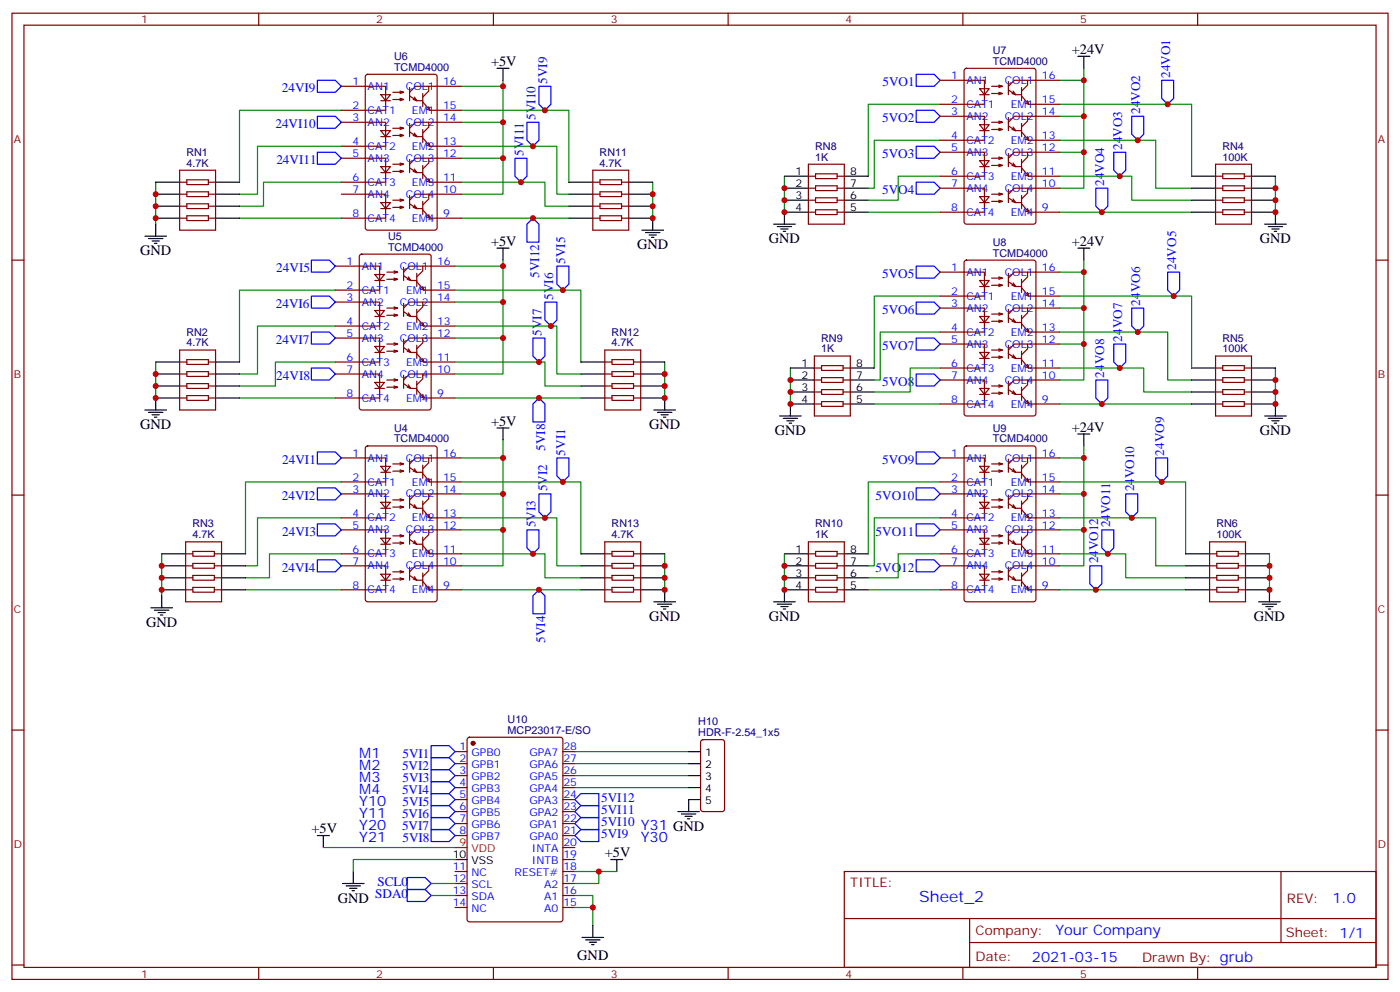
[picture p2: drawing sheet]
<svg xmlns="http://www.w3.org/2000/svg" width="412mm" height="292mm" viewBox="0 0 412 292" stroke-linecap="round" stroke-linejoin="round" font-family="sans-serif">
<g fill="none" stroke="#870000" stroke-width=".35">
<path d="M3.5 3.9h405.4v284.3h-405.4zM7.1 7.4h398.2v277.3h-398.2zM76.2 3.9v3.5M145.3 3.9v3.5M214.5 3.9v3.5M283.6 3.9v3.5M352.8 3.9v3.5M100.5 25.4h13.1v7.1h-13.1M100.5 36h13.1v7h-13.1M107.8 22.1l.5-.2h19.8l.6 .4 .1 44.7-.5 .7h-20l-.6-.4-.1-44.7zM112.2 27.9h2.8l-1.4 1.7zM112.2 38.5h2.8l-1.4 1.7z"/>
<path d="M112.2 29.6h2.8M117.8 26.8l1.1 .4h-3.2M117.8 28.9l1.1 .4h-3.2M117.8 37.4l1.1 .3h-3.2M117.8 39.5l1.1 .4h-3.2M118.9 27.2l-1.1 .3M118.9 29.3l-1.1 .3M118.9 37.7l-1.1 .4M118.9 39.9l-1.1 .3M120.6 28.2l2.2 1.4-.7-1M120.6 38.8l2.2 1.4-.7-1M120.6 25.8v3.8"/>
<path d="M120.6 36.3v3.9M121.7 29.3l1.1 .3h1.7M121.7 39.9l1.1 .3h1.7M124.5 30l2.1 2.5-.3-1.1M124.5 27.5v3.9M124.5 38.1v3.9M125.6 32.1l1 .4h9.2M126.3 25.4v1.4l-1.8 1.8M126.3 36v1.4l-1.8 1.8M135.8 25.4h-13.4l-1.8 1.8M135.8 36h-13.4l-1.8 1.7M276.9 23.6h13.1v7.1h-13.1"/>
<path d="M276.9 34.2h13.1v7.1h-13.1M284.2 20.3l.5-.2h19.7l.7 .4 .1 44.8-.5 .6-20 .1-.7-.5v-44.7zM288.6 26.1h2.8l-1.4 1.8zM288.6 36.7h2.8l-1.4 1.8zM288.6 27.9h2.8M288.6 38.5h2.8M294.2 25l1.1 .4h-3.2M294.2 27.2l1.1 .3h-3.2M294.2 35.6l1.1 .4h-3.2M294.2 37.7l1.1 .4h-3.2M295.3 25.4l-1.1 .4M295.3 27.5l-1.1 .4"/>
<path d="M295.3 36l-1.1 .3M295.3 38.1l-1.1 .4M297 26.5l2.2 1.4-.8-1.1M297 37l2.2 1.5-.8-1.1M297 24v3.9M297 34.6v3.9M298.1 27.5l1.1 .4h1.7M298.1 38.1l1.1 .4h1.7M300.9 28.2l2.1 2.5-.3-1.1M300.9 38.8l2.1 2.5-.3-1.1M300.9 25.8v3.8M300.9 36.3v3.9"/>
<path d="M302 30.3l1 .4h9.2M302.7 23.6v1.4l-1.8 1.8M302.7 34.2v1.4l-1.8 1.8M312.2 23.6h-13.4l-1.8 1.8M312.2 34.2h-13.4l-1.8 1.8M52.9 53.6h2.1M52.9 50.1h10.6v17.6h-10.6zM52.9 57.2h2.1M55 52.9h6.4v1.4h-6.4zM55 56.4h6.4v1.5h-6.4zM55 60h6.4v1.4h-6.4zM61.4 53.6h2.1"/>
<path d="M61.4 57.2h2.1M100.5 46.6h13.1v7h-13.1M100.5 57.2h13.1v7h-13.1M112.2 49h2.8l-1.4 1.8zM112.2 59.6h2.8l-1.4 1.8zM112.2 40.2h2.8M112.2 50.8h2.8M117.8 48l1.1 .3h-3.2M117.8 50.1l1.1 .3h-3.2M117.8 58.6l1.1 .3h-3.2M118.9 48.3l-1.1 .4M118.9 50.4l-1.1 .4"/>
<path d="M118.9 58.9l-1.1 .4M120.6 49.4l2.2 1.4-.7-1.1M120.6 60l2.2 1.4-.7-1.1M120.6 46.9v3.9M120.6 57.5v3.9M121.7 50.4l1.1 .4h1.7M124.5 40.6l2.1 2.4-.3-1M124.5 51.2l2.1 2.4-.3-1M124.5 48.7v3.9M124.5 59.3v3.8M125.6 53.3l1 .3h9.2M125.6 42.7l1 .3h9.2"/>
<path d="M126.3 46.6v1.4l-1.8 1.7M126.3 57.2v1.4l-1.8 1.7M135.8 46.6h-13.4l-1.8 1.7M135.8 57.2h-13.4l-1.8 1.7M174.6 50.1h10.6v17.6h-10.6zM174.6 53.6h2.1M174.6 57.2h2.1M176.7 52.9h6.4v1.4h-6.4zM176.7 56.4h6.4v1.5h-6.4zM176.7 60h6.4v1.4h-6.4zM183.1 53.6h2.1M183.1 57.2h2.1"/>
<path d="M238.1 48.3h10.6v17.7h-10.6zM238.1 51.9h2.1M238.1 58.9h2.1M238.1 55.4h2.1M240.2 51.2h6.4v1.4h-6.4zM240.2 54.7h6.4v1.4h-6.4zM240.2 58.2h6.4v1.4h-6.4zM246.6 51.9h2.1M246.6 58.9h2.1M246.6 55.4h2.1M276.9 44.8h13.1v7.1h-13.1M276.9 55.4h13.1v7h-13.1"/>
<path d="M288.6 47.3h2.8l-1.4 1.7zM288.6 57.9h2.8l-1.4 1.7zM288.6 49h2.8M288.6 59.6h2.8M294.2 46.2l1.1 .4h-3.2M294.2 48.3l1.1 .4h-3.2M294.2 56.8l1.1 .4h-3.2M294.2 58.9l1.1 .4h-3.2M295.3 46.6l-1.1 .3M295.3 48.7l-1.1 .3M295.3 57.2l-1.1 .3M295.3 59.3l-1.1 .3"/>
<path d="M297 47.6l2.2 1.4-.8-1M297 58.2l2.2 1.4-.8-1M297 45.2v3.8M297 55.7v3.9M298.1 48.7l1.1 .3h1.7M298.1 59.3l1.1 .3h1.7M300.9 49.4l2.1 2.5-.3-1.1M300.9 60l2.1 2.4-.3-1M300.9 46.9v3.9M300.9 57.5v3.9M302 51.5l1 .4h9.2M302 40.9l1 .4h9.2"/>
<path d="M302.7 44.8v1.4l-1.8 1.8M302.7 55.4v1.4l-1.8 1.8M312.2 44.8h-13.4l-1.8 1.8M312.2 55.4h-13.4l-1.8 1.8M358.1 51.9h2.1M358.1 58.9h2.1M358.1 48.3h10.6v17.7h-10.6zM358.1 55.4h2.1M360.2 51.2h6.3v1.4h-6.3zM360.2 54.7h6.3v1.4h-6.3zM360.2 58.2h6.3v1.4h-6.3zM366.5 51.9h2.2"/>
<path d="M366.5 58.9h2.2M366.5 55.4h2.2M3.5 76.6h3.6M52.9 64.2h2.1M52.9 60.7h2.1M55 63.5h6.4v1.4h-6.4zM61.4 64.2h2.1M61.4 60.7h2.1M98.8 78.3h13v7.1h-13M106.1 75l.4-.2h19.8l.6 .4 .1 44.7-.5 .7h-20l-.6-.4-.1-44.7zM112.2 61.4h2.8M116.1 79.7l1 .4h-3.2"/>
<path d="M117.8 60.7l1.1 .3h-3.2M118.9 61l-1.1 .4M118.9 78.7v3.8M121.7 61l1.1 .4h1.7M124.5 61.7l2.1 2.5-.3-1.1M124.5 78.3v1.4l-1.7 1.8M125.6 63.9l1 .3h9.2M134.1 78.3h-13.5l-1.7 1.8M174.6 64.2h2.1M174.6 60.7h2.1M176.7 63.5h6.4v1.4h-6.4zM183.1 64.2h2.1"/>
<path d="M183.1 60.7h2.1M238.1 62.4h2.1M240.2 61.7h6.4v1.4h-6.4zM246.6 62.4h2.1M284.2 76.8l.5-.2h19.7l.7 .4 .1 44.7-.5 .7h-20l-.7-.4v-44.7zM302 62.1l1 .3h9.2M358.1 62.4h2.1M360.2 61.7h6.3v1.4h-6.3zM366.5 62.4h2.2M405.3 76.6h3.6M98.8 88.9h13v7.1h-13M98.8 99.5h13v7h-13"/>
<path d="M110.4 80.8h2.8l-1.4 1.7zM110.4 91.4h2.8l-1.4 1.7zM110.4 82.5h2.8M110.4 93.1h2.8M116.1 81.8l1 .4h-3.2M116.1 90.3l1 .4h-3.2M116.1 92.4l1 .4h-3.2M117.1 80.1l-1 .3M117.1 82.2l-1 .3M117.1 90.7l-1 .3M117.1 92.8l-1 .3M118.9 81.1l2.1 1.4-.7-1"/>
<path d="M118.9 91.7l2.1 1.4-.7-1M118.9 89.3v3.8M118.9 99.8v3.9M119.9 82.2l1.1 .3h1.8M119.9 92.8l1.1 .3h1.8M122.8 82.9l2.1 2.5-.4-1.1M122.8 93.5l2.1 2.5-.4-1.1M122.8 80.4v3.9M122.8 91v3.9M123.8 85l1.1 .4h9.2M123.8 95.6l1.1 .4h9.2M124.5 88.9v1.4l-1.7 1.8"/>
<path d="M124.5 99.5v1.4l-1.7 1.8M134.1 88.9h-13.5l-1.7 1.8M134.1 99.5h-13.5l-1.7 1.7M276.9 80.1h13.1v7h-13.1M276.9 90.7h13.1v7h-13.1M288.6 82.5h2.8l-1.4 1.8zM288.6 93.1h2.8l-1.4 1.8zM288.6 84.3h2.8M288.6 94.9h2.8M294.2 81.5l1.1 .3h-3.2M294.2 83.6l1.1 .4h-3.2M294.2 92.1l1.1 .3h-3.2"/>
<path d="M294.2 94.2l1.1 .3h-3.2M295.3 81.8l-1.1 .4M295.3 84l-1.1 .3M295.3 92.4l-1.1 .4M295.3 94.5l-1.1 .4M297 82.9l2.2 1.4-.8-1M297 93.5l2.2 1.4-.8-1.1M297 80.4v3.9M297 91v3.9M298.1 84l1.1 .3h1.7M298.1 94.5l1.1 .4h1.7M300.9 84.7l2.1 2.4-.3-1"/>
<path d="M300.9 95.2l2.1 2.5-.3-1M300.9 82.2v3.9M300.9 92.8v3.9M302 86.8l1 .3h9.2M302 97.4l1 .3h9.2M302.7 80.1v1.4l-1.8 1.8M302.7 90.7v1.4l-1.8 1.7M312.2 80.1h-13.4l-1.8 1.7M312.2 90.7h-13.4l-1.8 1.7M52.9 117.1h2.1M52.9 106.5h2.1M52.9 113.6h2.1"/>
<path d="M52.9 103h10.6v17.6h-10.6zM52.9 110.1h2.1M55 105.8h6.4v1.4h-6.4zM55 109.4h6.4v1.4h-6.4zM55 112.9h6.4v1.4h-6.4zM55 116.4h6.4v1.4h-6.4zM61.4 117.1h2.1M61.4 106.5h2.1M61.4 113.6h2.1M61.4 110.1h2.1M98.8 110.1h13v7h-13M110.4 102h2.8l-1.4 1.7z"/>
<path d="M110.4 112.5h2.8l-1.4 1.8zM110.4 103.7h2.8M110.4 114.3h2.8M116.1 100.9l1 .3h-3.2M116.1 103l1 .4h-3.2M116.1 111.5l1 .3h-3.2M116.1 113.6l1 .3h-3.2M117.1 101.2l-1 .4M117.1 103.4l-1 .3M117.1 111.8l-1 .4M117.1 113.9l-1 .4M118.9 102.3l2.1 1.4-.7-1"/>
<path d="M118.9 112.9l2.1 1.4-.7-1.1M118.9 110.4v3.9M119.9 103.4l1.1 .3h1.8M119.9 113.9l1.1 .4h1.8M122.8 104.1l2.1 2.4-.4-1M122.8 114.7l2.1 2.4-.4-1M122.8 101.6v3.9M122.8 112.2v3.9M123.8 116.8l1.1 .3h9.2M123.8 106.2l1.1 .3h9.2M124.5 110.1v1.4l-1.7 1.7M134.1 110.1h-13.5l-1.7 1.7"/>
<path d="M178.2 103h10.5v17.6h-10.5zM178.2 117.1h2.1M178.2 106.5h2.1M178.2 113.6h2.1M178.2 110.1h2.1M180.3 105.8h6.3v1.4h-6.3zM180.3 109.4h6.3v1.4h-6.3zM180.3 112.9h6.3v1.4h-6.3zM180.3 116.4h6.3v1.4h-6.3zM186.6 117.1h2.1M186.6 106.5h2.1M186.6 113.6h2.1"/>
<path d="M186.6 110.1h2.1M239.9 118.9h2.1M239.9 104.8h10.6v17.6h-10.6zM239.9 108.3h2.1M239.9 115.4h2.1M239.9 111.8h2.1M242 107.6h6.4v1.4h-6.4zM242 111.1h6.4v1.4h-6.4zM242 114.7h6.4v1.4h-6.4zM242 118.2h6.4v1.4h-6.4zM248.4 118.9h2.1M248.4 108.3h2.1"/>
<path d="M248.4 115.4h2.1M248.4 111.8h2.1M276.9 101.2h13.1v7.1h-13.1M276.9 111.8h13.1v7.1h-13.1M288.6 103.7h2.8l-1.4 1.8zM288.6 114.3h2.8l-1.4 1.8zM288.6 105.5h2.8M288.6 116.1h2.8M294.2 102.7l1.1 .3h-3.2M294.2 104.8l1.1 .3h-3.2M294.2 113.2l1.1 .4h-3.2M294.2 115.4l1.1 .3h-3.2"/>
<path d="M295.3 103l-1.1 .4M295.3 105.1l-1.1 .4M295.3 113.6l-1.1 .3M295.3 115.7l-1.1 .4M297 104.1l2.2 1.4-.8-1.1M297 114.7l2.2 1.4-.8-1.1M297 101.6v3.9M297 112.2v3.9M298.1 105.1l1.1 .4h1.7M298.1 115.7l1.1 .4h1.7M300.9 105.8l2.1 2.5-.3-1.1M300.9 116.4l2.1 2.5-.3-1.1"/>
<path d="M300.9 103.4v3.8M300.9 113.9v3.9M302 118.5l1 .4h9.2M302 107.9l1 .4h9.2M302.7 101.2v1.5l-1.8 1.7M302.7 111.8v1.4l-1.8 1.8M312.2 101.2h-13.4l-1.8 1.8M312.2 111.8h-13.4l-1.8 1.8M358.1 118.9h2.1M358.1 108.3h2.1M358.1 115.4h2.1M358.1 104.8h10.6v17.6h-10.6z"/>
<path d="M358.1 111.8h2.1M360.2 107.6h6.3v1.4h-6.3zM360.2 111.1h6.3v1.4h-6.3zM360.2 114.7h6.3v1.4h-6.3zM360.2 118.2h6.3v1.4h-6.3zM366.5 118.9h2.2M366.5 108.3h2.2M366.5 115.4h2.2M366.5 111.8h2.2M100.5 134.8h13.1v7h-13.1M107.8 131.4l.5-.2h19.8l.6 .5 .1 44.7-.5 .6-20 .1-.6-.5-.1-44.7zM112.2 137.2h2.8l-1.4 1.8z"/>
<path d="M112.2 139h2.8M117.8 136.2l1.1 .3h-3.2M117.8 138.3l1.1 .3h-3.2M118.9 136.5l-1.1 .4M118.9 138.6l-1.1 .4M120.6 137.6l2.2 1.4-.7-1.1M120.6 135.1v3.9M121.7 138.6l1.1 .4h1.7M124.5 139.3l2.1 2.5-.3-1M124.5 136.9v3.9M126.3 134.8v1.4l-1.8 1.7M135.8 134.8h-13.4l-1.8 1.7"/>
<path d="M276.9 134.8h13.1v7h-13.1M284.2 131.4l.5-.2h19.7l.7 .5 .1 44.7-.5 .6-20 .1-.7-.5v-44.7zM288.6 137.2h2.8l-1.4 1.8zM288.6 139h2.8M294.2 136.2l1.1 .3h-3.2M294.2 138.3l1.1 .3h-3.2M295.3 136.5l-1.1 .4M295.3 138.6l-1.1 .4M297 137.6l2.2 1.4-.8-1.1M297 135.1v3.9M298.1 138.6l1.1 .4h1.7M300.9 139.3l2.1 2.5-.3-1"/>
<path d="M300.9 136.9v3.9M302.7 134.8v1.4l-1.8 1.7M312.2 134.8h-13.4l-1.8 1.7M3.5 145.7h3.6M54.7 159.5h10.6v17.6h-10.6zM100.5 145.3h13.1v7.1h-13.1M100.5 155.9h13.1v7.1h-13.1M112.2 147.8h2.8l-1.4 1.8zM112.2 158.4h2.8l-1.4 1.8zM112.2 149.6h2.8M117.8 146.8l1.1 .3h-3.2M117.8 148.9l1.1 .3h-3.2"/>
<path d="M117.8 157.3l1.1 .4h-3.2M117.8 159.5l1.1 .3h-3.2M118.9 147.1l-1.1 .4M118.9 149.2l-1.1 .4M118.9 157.7l-1.1 .3M118.9 159.8l-1.1 .4M120.6 148.2l2.2 1.4-.7-1.1M120.6 158.8l2.2 1.4-.7-1.1M120.6 145.7v3.9M120.6 156.3v3.9M121.7 149.2l1.1 .4h1.7M121.7 159.8l1.1 .4h1.7"/>
<path d="M124.5 149.9l2.1 2.5-.3-1.1M124.5 147.5v3.8M124.5 158v3.9M125.6 141.5l1 .3h9.2M125.6 152l1 .4h9.2M126.3 145.3v1.5l-1.8 1.7M126.3 155.9v1.4l-1.8 1.8M135.8 145.3h-13.4l-1.8 1.8M135.8 155.9h-13.4l-1.8 1.8M178.2 159.5h10.5v17.6h-10.5zM238.1 159.5h10.6v17.6h-10.6zM276.9 145.3h13.1v7.1h-13.1"/>
<path d="M276.9 155.9h13.1v7.1h-13.1M288.6 147.8h2.8l-1.4 1.8zM288.6 158.4h2.8l-1.4 1.8zM288.6 149.6h2.8M294.2 146.8l1.1 .3h-3.2M294.2 148.9l1.1 .3h-3.2M294.2 157.3l1.1 .4h-3.2M294.2 159.5l1.1 .3h-3.2M295.3 147.1l-1.1 .4M295.3 149.2l-1.1 .4M295.3 157.7l-1.1 .3M295.3 159.8l-1.1 .4"/>
<path d="M297 148.2l2.2 1.4-.8-1.1M297 158.8l2.2 1.4-.8-1.1M297 145.7v3.9M297 156.3v3.9M298.1 149.2l1.1 .4h1.7M298.1 159.8l1.1 .4h1.7M300.9 149.9l2.1 2.5-.3-1.1M300.9 147.5v3.8M300.9 158v3.9M302 141.5l1 .3h9.2M302 152l1 .4h9.2M302.7 145.3v1.5l-1.8 1.7"/>
<path d="M302.7 155.9v1.4l-1.8 1.8M312.2 145.3h-13.4l-1.8 1.8M312.2 155.9h-13.4l-1.8 1.8M356.3 159.5h10.6v17.6h-10.6zM405.3 145.7h3.6M54.7 173.6h2.1M54.7 163h2.1M54.7 170h2.1M54.7 166.5h2.1M56.8 162.3h6.3v1.4h-6.3zM56.8 165.8h6.3v1.4h-6.3zM56.8 169.3h6.3v1.4h-6.3z"/>
<path d="M56.8 172.9h6.3v1.4h-6.3zM63.1 173.6h2.2M63.1 163h2.2M63.1 170h2.2M63.1 166.5h2.2M100.5 166.5h13.1v7.1h-13.1M112.2 169h2.8l-1.4 1.7zM112.2 160.2h2.8M112.2 170.7h2.8M117.8 167.9l1.1 .4h-3.2M117.8 170l1.1 .4h-3.2M118.9 168.3l-1.1 .3"/>
<path d="M118.9 170.4l-1.1 .3M120.6 169.3l2.2 1.4-.7-1M120.6 166.9v3.8M121.7 170.4l1.1 .3h1.7M124.5 160.5l2.1 2.5-.3-1.1M124.5 171.1l2.1 2.5-.3-1.1M124.5 168.6v3.9M125.6 173.2l1 .4h9.2M125.6 162.6l1 .4h9.2M126.3 166.5v1.4l-1.8 1.8M135.8 166.5h-13.4l-1.8 1.8M178.2 173.6h2.1"/>
<path d="M178.2 163h2.1M178.2 170h2.1M178.2 166.5h2.1M180.3 162.3h6.3v1.4h-6.3zM180.3 165.8h6.3v1.4h-6.3zM180.3 169.3h6.3v1.4h-6.3zM180.3 172.9h6.3v1.4h-6.3zM186.6 173.6h2.1M186.6 163h2.1M186.6 170h2.1M186.6 166.5h2.1M238.1 173.6h2.1"/>
<path d="M238.1 163h2.1M238.1 170h2.1M238.1 166.5h2.1M240.2 162.3h6.4v1.4h-6.4zM240.2 165.8h6.4v1.4h-6.4zM240.2 169.3h6.4v1.4h-6.4zM240.2 172.9h6.4v1.4h-6.4zM246.6 173.6h2.1M246.6 163h2.1M246.6 170h2.1M246.6 166.5h2.1M276.9 166.5h13.1v7.1h-13.1"/>
<path d="M288.6 169h2.8l-1.4 1.7zM288.6 160.2h2.8M288.6 170.7h2.8M294.2 167.9l1.1 .4h-3.2M294.2 170l1.1 .4h-3.2M295.3 168.3l-1.1 .3M295.3 170.4l-1.1 .3M297 169.3l2.2 1.4-.8-1M297 166.9v3.8M298.1 170.4l1.1 .3h1.7M300.9 160.5l2.1 2.5-.3-1.1M300.9 171.1l2.1 2.5-.3-1.1"/>
<path d="M300.9 168.6v3.9M302 173.2l1 .4h9.2M302 162.6l1 .4h9.2M302.7 166.5v1.4l-1.8 1.8M312.2 166.5h-13.4l-1.8 1.8M356.3 173.6h2.1M356.3 163h2.1M356.3 170h2.1M356.3 166.5h2.1M358.4 162.3h6.4v1.4h-6.4zM358.4 165.8h6.4v1.4h-6.4zM358.4 169.3h6.4v1.4h-6.4z"/>
<path d="M358.4 172.9h6.4v1.4h-6.4zM364.8 173.6h2.1M364.8 163h2.1M364.8 170h2.1M364.8 166.5h2.1M3.5 214.8h3.6M137.8 217.2l.5-.2h26.8l.7 .4v53.2l-.5 .6-27 .1-.7-.5v-53.1zM206.6 217.9l.5-.2h5.6l.7 .4v20l-.4 .7h-5.9l-.7-.4v-20zM405.3 214.8h3.6M134.1 221.2h3.5M134.1 224.7h3.5M134.1 228.2h3.5"/>
<path d="M134.1 231.8h3.5M134.1 235.3h3.5M134.1 238.8h3.5M165.8 221.2h3.5M165.8 224.7h3.5M165.8 228.2h3.5M165.8 231.8h3.5M165.8 235.3h3.5M165.8 238.8h3.5M134.1 242.4h3.5M134.1 245.9h3.5M134.1 256.5h3.5"/>
<path d="M134.1 260h3.5M165.8 242.4h3.5M165.8 245.9h3.5M165.8 256.5h3.5M165.8 260h3.5M165.8 252.9h3.5M165.8 249.4h3.5M248.7 256.5h156.6v28.2h-156.6zM377.3 256.5v20.9M134.1 263.5h3.5M134.1 267.1h3.5M165.8 263.5h3.5"/>
<path d="M165.8 267.1h3.5M248.7 270.3h156.5M285.6 277.4h119.6M285.6 270.3v14.1M3.5 284h3.6M76.2 284.7v3.5M145.3 284.7v3.5M214.5 284.7v3.5M283.6 284.7v3.5M352.8 284.7v3.5M405.3 284h3.6"/>
</g>
<g fill="none" stroke="#00f" stroke-width=".35">
<path d="M93.5 23.6h5.3l1.7 1.8-1.7 1.8h-5.3zM93.5 34.2h5.3l1.7 1.8-1.7 1.7h-5.3zM155.2 36h3.5v5.3l-1.7 1.7-1.8-1.7zM158.7 25.4h3.6v5.3l-1.8 1.8-1.8-1.8zM269.9 32.5h5.3l1.7 1.7-1.7 1.8h-5.3zM269.9 21.9h5.3l1.7 1.7-1.7 1.8h-5.3zM333.4 34.2h3.5v5.3l-1.8 1.8-1.7-1.8zM342.2 23.6h3.5v5.3l-1.7 1.8-1.8-1.8zM93.5 44.8h5.3l1.7 1.8-1.7 1.7h-5.3zM151.7 46.6h3.5v5.3l-1.7 1.7-1.8-1.7zM269.9 53.6h5.3l1.7 1.8-1.7 1.8h-5.3zM269.9 43h5.3l1.7 1.8-1.7 1.8h-5.3z"/>
<path d="M322.8 55.4h3.5v5.3l-1.7 1.7-1.8-1.7zM328.1 44.8h3.5v5.3l-1.8 1.8-1.7-1.8zM91.7 76.6h5.3l1.8 1.7-1.8 1.8h-5.3zM157 64.2l1.7 1.8v5.3h-3.5v-5.3zM164 78.3h3.6v5.3l-1.8 1.8-1.8-1.8zM269.9 78.3h5.3l1.7 1.8-1.7 1.7h-5.3zM91.7 87.1h5.3l1.8 1.8-1.8 1.8h-5.3zM91.7 97.7h5.3l1.8 1.8-1.8 1.7h-5.3zM157 99.5h3.5v5.3l-1.8 1.7-1.7-1.7zM160.5 88.9h3.5v5.3l-1.7 1.8-1.8-1.8zM269.9 99.5h5.3l1.7 1.7-1.7 1.8h-5.3zM269.9 88.9h5.3l1.7 1.8-1.7 1.7h-5.3z"/>
<path d="M333.4 90.7h3.5v5.3l-1.8 1.7-1.7-1.7zM344 80.1h3.5v5.3l-1.8 1.7-1.7-1.7zM91.7 108.3h5.3l1.8 1.8-1.8 1.7h-5.3zM158.7 117.1l1.8 1.8v5.3h-3.5v-5.3zM269.9 110.1h5.3l1.7 1.7-1.7 1.8h-5.3zM322.8 111.8h3.5v5.3l-1.7 1.8-1.8-1.8zM328.1 101.2h3.5v5.3l-1.8 1.8-1.7-1.8zM93.5 133h5.3l1.7 1.8-1.7 1.7h-5.3zM164 134.8h3.6v5.3l-1.8 1.7-1.8-1.7zM269.9 133h5.3l1.7 1.8-1.7 1.7h-5.3zM340.4 134.8h3.6v5.3l-1.8 1.7-1.8-1.7zM93.5 143.6h5.3l1.7 1.7-1.7 1.8h-5.3z"/>
<path d="M93.5 154.2h5.3l1.7 1.7-1.7 1.8h-5.3zM155.2 155.9h3.5v5.3l-1.7 1.8-1.8-1.8zM158.7 145.3h3.6v5.3l-1.8 1.8-1.8-1.8zM269.9 154.2h5.3l1.7 1.7-1.7 1.8h-5.3zM269.9 143.6h5.3l1.7 1.7-1.7 1.8h-5.3zM324.6 155.9h3.5v5.3l-1.8 1.8-1.7-1.8zM331.6 145.3h3.5v5.3l-1.7 1.8-1.8-1.8zM93.5 164.7h5.3l1.7 1.8-1.7 1.8h-5.3zM158.7 173.6l1.8 1.7v5.3h-3.5v-5.3zM269.9 164.7h5.3l1.7 1.8-1.7 1.8h-5.3zM321 166.5h3.6v5.3l-1.8 1.8-1.8-1.8zM127 219.4h5.3l1.8 1.8-1.8 1.8h-5.3z"/>
<path d="M127 223h5.3l1.8 1.7-1.8 1.8h-5.3zM127 226.5h5.3l1.8 1.7-1.8 1.8h-5.3zM127 230h5.3l1.8 1.8-1.8 1.7h-5.3zM127 233.5h5.3l1.8 1.8-1.8 1.8h-5.3zM127 237.1h5.3l1.8 1.7-1.8 1.8h-5.3zM169.3 238.8l1.8-1.7h5.3v3.5h-5.3zM169.3 235.3l1.8-1.8h5.3v3.6h-5.3zM119.9 258.2h5.3l1.8 1.8-1.8 1.8h-5.3zM127 240.6h5.3l1.8 1.8-1.8 1.7h-5.3zM127 244.1h5.3l1.8 1.8-1.8 1.7h-5.3zM169.3 245.9l1.8-1.8h5.3v3.5h-5.3zM169.3 242.4l1.8-1.8h5.3v3.5h-5.3z"/>
<path d="M119.9 261.8h5.3l1.8 1.7-1.8 1.8h-5.3z"/>
</g>
<g fill="none" stroke="#008700" stroke-width=".35">
<path d="M100.5 32.5h-29.9v21.1M135.8 32.5h31.8v21.1M148.2 36v10.6h-12.4M148.2 25.4v10.6h-12.4M148.2 23.6v1.8h-12.4M276.9 30.7h-21.1v21.2M312.2 30.7h38.8v21.2M319.3 34.2v10.6h-7.1M319.3 23.6v10.6h-7.1M319.3 20.1v3.5h-7.1M45.9 53.6v12.4M100.5 53.6h-22.9v7.1h-7"/>
<path d="M100.5 43h-24.7v14.2h-5.2M135.8 53.6h24.7v7.1h7.1M135.8 43h28.2v14.2h3.6M148.2 46.6v10.6h-12.4M192.3 53.6v10.6M231.1 51.9v10.5M276.9 41.3h-19.4v14.1h-1.7M276.9 51.9h-12.3v7h-8.8M312.2 41.3h28.2v14.1h10.6M312.2 51.9h21.2v7h17.6M319.3 44.8v10.6h-7.1M375.7 51.9v10.5"/>
<path d="M70.6 64.2h29.9M135.8 64.2h31.8M148.2 78.3v10.6h-14.1M148.2 76.6v1.7h-14.1M255.8 62.4h21.1M312.2 62.4h38.8M319.3 76.6v3.5h-7.1M98.8 96h-23v14.1h-5.2M98.8 85.4h-28.2v21.1M134.1 85.4h37v21.1M134.1 96h29.9v14.1h7.1M148.2 99.5v10.6h-14.1"/>
<path d="M148.2 88.9v10.6h-14.1M276.9 87.1h-19.4v21.2M276.9 97.7h-17.6v14.1h-1.8M312.2 87.1h38.8v21.2M312.2 97.7h31.8v14.1h7M319.3 80.1v10.6h-7.1M319.3 90.7v10.5h-7.1M45.9 106.5v10.6M70.6 117.1h28.2M98.8 106.5h-17.7v7.1h-10.5M134.1 106.5h26.4v7.1h10.6M134.1 117.1h37"/>
<path d="M195.8 106.5v10.6M232.8 108.3v10.6M257.5 118.9h19.4M276.9 108.3h-8.8v7.1h-10.6M312.2 108.3h24.7v7.1h14.1M312.2 118.9h38.8M319.3 101.2v10.6h-7.1M375.7 108.3v10.6M148.2 134.8v10.5h-12.4M148.2 129.5v5.3h-12.4M319.3 131.2v3.6h-7.1M319.3 134.8v10.5h-7.1"/>
<path d="M100.5 152.4h-24.7v14.1h-3.5M100.5 141.8h-28.2v21.2M135.8 141.8h35.3v21.2M135.8 152.4h28.2v14.1h7.1M148.2 155.9v10.6h-12.4M148.2 145.3v10.6h-12.4M276.9 141.8h-21.1v21.2M276.9 152.4h-19.4v14.1h-1.7M312.2 141.8h37v21.2M312.2 152.4h28.2v14.1h8.8M319.3 145.3v10.6h-7.1M319.3 155.9v10.6h-7.1"/>
<path d="M47.6 163v12.3M72.3 173.6h28.2M100.5 163h-21.1v7h-7.1M135.8 163h24.7v7h10.6M135.8 173.6h35.3M195.8 163v10.6M231.1 163v10.6M255.8 173.6h21.1M276.9 163h-12.3v7h-8.8M312.2 163h19.4v7h17.6M312.2 173.6h37M373.9 163v10.6"/>
<path d="M169.3 221.2h33.5M169.3 224.7h33.5M169.3 228.2h33.5M169.3 231.8h33.5M95.2 249.4h38.9M127 260h7.1M134.1 252.9h-30v3.6M169.3 256.5h12.4M176.4 256.5v3.5h-7.1M127 263.5h7.1M169.3 263.5h5.3v8.8M169.3 267.1h5.3"/>
</g>
<g fill="none" stroke="#000" stroke-width=".35">
<path d="M317.5 16.6h3.5M319.3 16.6v3.5M146.4 20.1h3.5M148.2 20.1v3.5M45.9 53.6h7M45.9 57.2h7M63.5 53.6h7.1M63.5 57.2h7.1M167.6 53.6h7M167.6 57.2h7M185.2 53.6h7.1M185.2 57.2h7.1"/>
<path d="M231.1 51.9h7M231.1 55.4h7M231.1 58.9h7M248.7 51.9h7.1M248.7 55.4h7.1M248.7 58.9h7.1M351 51.9h7.1M351 55.4h7.1M351 58.9h7.1M368.7 51.9h7M368.7 55.4h7M368.7 58.9h7"/>
<path d="M42.7 69.5h6.3M43.7 70.2h4.3M44.8 70.9h2.1M45.5 71.6h.7M45.9 60.7h7M45.9 64.2h7M45.9 66v3.5M63.5 60.7h7.1M63.5 64.2h7.1M146.4 73h3.5M148.2 73v3.6M167.6 60.7h7"/>
<path d="M167.6 64.2h7M185.2 64.2h7.1v3.5M185.2 60.7h7.1M189.1 67.7h6.3M190.1 68.4h4.3M191.2 69.1h2.1M191.9 69.8h.7M227.9 66h6.3M229 66.7h4.2M230 67.4h2.1M230.7 68.1h.7M238.1 62.4h-7v3.6"/>
<path d="M248.7 62.4h7.1M317.5 73h3.5M319.3 73v3.6M351 62.4h7.1M368.7 62.4h7v3.6M372.5 66h6.4M373.6 66.7h4.2M374.6 67.4h2.2M375.4 68.1h.7M45.9 106.5h7M45.9 110.1h7M45.9 113.6h7"/>
<path d="M52.9 117.1h-7v3.5M63.5 106.5h7.1M63.5 110.1h7.1M63.5 113.6h7.1M63.5 117.1h7.1M171.1 106.5h7.1M171.1 110.1h7.1M171.1 113.6h7.1M171.1 117.1h7.1M188.7 117.1h7.1v3.5M188.7 106.5h7.1M188.7 110.1h7.1"/>
<path d="M188.7 113.6h7.1M232.8 108.3h7.1M232.8 111.8h7.1M232.8 115.4h7.1M239.9 118.9h-7.1v3.5M250.5 108.3h7M250.5 111.8h7M250.5 115.4h7M250.5 118.9h7M351 108.3h7.1M351 111.8h7.1M351 115.4h7.1"/>
<path d="M351 118.9h7.1M368.7 118.9h7v3.5M368.7 108.3h7M368.7 111.8h7M368.7 115.4h7M42.7 120.6h6.3M43.7 121.4h4.3M44.8 122.1h2.1M45.5 122.8h.7M146.4 125.9h3.5M148.2 125.9v3.6M192.6 120.6h6.4"/>
<path d="M193.7 121.4h4.2M194.7 122.1h2.1M195.4 122.8h.7M229.7 122.4h6.3M230.7 123.1h4.2M231.8 123.8h2.1M232.5 124.5h.7M317.5 127.7h3.5M319.3 127.7v3.5M372.5 122.4h6.4M373.6 123.1h4.2M374.6 123.8h2.2"/>
<path d="M375.4 124.5h.7M44.4 178.9h6.4M45.5 179.6h4.2M47.6 163h7.1M47.6 166.5h7.1M47.6 170h7.1M47.6 173.6h7.1M47.6 175.3v3.6M65.3 163h7M65.3 166.5h7M65.3 170h7M65.3 173.6h7"/>
<path d="M171.1 163h7.1M171.1 166.5h7.1M171.1 170h7.1M171.1 173.6h7.1M188.7 163h7.1M188.7 166.5h7.1M188.7 170h7.1M188.7 173.6h7.1v3.5M192.6 177.1h6.4M193.7 177.8h4.2M194.7 178.5h2.1M195.4 179.2h.7"/>
<path d="M227.9 177.1h6.3M229 177.8h4.2M230 178.5h2.1M230.7 179.2h.7M231.1 163h7M231.1 166.5h7M231.1 170h7M238.1 173.6h-7v3.5M248.7 163h7.1M248.7 166.5h7.1M248.7 170h7.1M248.7 173.6h7.1"/>
<path d="M349.2 163h7.1M349.2 166.5h7.1M349.2 170h7.1M349.2 173.6h7.1M366.9 173.6h7v3.5M366.9 163h7M366.9 166.5h7M366.9 170h7M370.8 177.1h6.3M371.8 177.8h4.3M372.9 178.5h2.1M373.6 179.2h.7"/>
<path d="M46.6 180.3h2.1M47.3 181h.7M199.7 238.8h6.3M200.7 239.5h4.3M202.8 221.2h3.6M202.8 224.7h3.6M202.8 228.2h3.6M202.8 231.8h3.6M206.4 235.3h-3.6v3.5M93.5 245.9h3.5M95.2 245.9v3.5M100.9 260h6.3"/>
<path d="M104.1 256.5v3.5M134.1 252.9h3.5M179.9 252.9h3.5M181.7 252.9v3.6M201.8 240.2h2.1M202.5 240.9h.7M102 260.7h4.2M103 261.4h2.1M103.7 262.1h.7M171.4 275.9h6.4M172.5 276.6h4.2M173.6 277.3h2.1"/>
<path d="M174.3 278h.7M174.6 272.3v3.6"/>
</g>
<circle cx="139.3" cy="218.7" r=".53" fill="#870000" stroke="#870000" stroke-width=".35"/>
<path d="M134.1 249.4h3.5" fill="none" stroke="#f00" stroke-width=".35"/>
<g fill="#c00">
<circle cx="322.8" cy="173.6" r=".88"/>
<circle cx="47.6" cy="166.5" r=".88"/>
<circle cx="47.6" cy="173.6" r=".88"/>
<circle cx="47.6" cy="170" r=".88"/>
<circle cx="176.4" cy="256.5" r=".88"/>
<circle cx="174.6" cy="267.1" r=".88"/>
<circle cx="326.3" cy="163" r=".88"/>
<circle cx="333.4" cy="152.4" r=".88"/>
<circle cx="342.2" cy="141.8" r=".88"/>
<circle cx="324.6" cy="118.9" r=".88"/>
<circle cx="329.8" cy="108.3" r=".88"/>
<circle cx="335.1" cy="97.7" r=".88"/>
<circle cx="345.7" cy="87.1" r=".88"/>
<circle cx="324.6" cy="62.4" r=".88"/>
<circle cx="329.8" cy="51.9" r=".88"/>
<circle cx="335.1" cy="41.3" r=".88"/>
<circle cx="344" cy="30.7" r=".88"/>
<circle cx="157" cy="64.2" r=".88"/>
<circle cx="153.5" cy="53.6" r=".88"/>
<circle cx="157" cy="43" r=".88"/>
<circle cx="160.5" cy="32.5" r=".88"/>
<circle cx="158.8" cy="117.1" r=".88"/>
<circle cx="158.8" cy="106.5" r=".88"/>
<circle cx="162.3" cy="96" r=".88"/>
<circle cx="165.8" cy="85.4" r=".88"/>
<circle cx="158.8" cy="173.6" r=".88"/>
<circle cx="157" cy="163" r=".88"/>
<circle cx="165.8" cy="141.8" r=".88"/>
<circle cx="160.5" cy="152.4" r=".88"/>
<circle cx="319.3" cy="134.8" r=".88"/>
<circle cx="319.3" cy="145.3" r=".88"/>
<circle cx="319.3" cy="155.9" r=".88"/>
<circle cx="319.3" cy="80.1" r=".88"/>
<circle cx="319.3" cy="90.7" r=".88"/>
<circle cx="319.3" cy="101.2" r=".88"/>
<circle cx="319.3" cy="44.8" r=".88"/>
<circle cx="319.3" cy="34.2" r=".88"/>
<circle cx="319.3" cy="23.6" r=".88"/>
<circle cx="373.9" cy="166.5" r=".88"/>
<circle cx="373.9" cy="170" r=".88"/>
<circle cx="373.9" cy="173.6" r=".88"/>
<circle cx="375.7" cy="111.8" r=".88"/>
<circle cx="375.7" cy="115.4" r=".88"/>
<circle cx="375.7" cy="118.9" r=".88"/>
<circle cx="375.7" cy="55.4" r=".88"/>
<circle cx="375.7" cy="58.9" r=".88"/>
<circle cx="375.7" cy="62.4" r=".88"/>
<circle cx="231.1" cy="170" r=".88"/>
<circle cx="231.1" cy="166.5" r=".88"/>
<circle cx="231.1" cy="173.6" r=".88"/>
<circle cx="232.8" cy="115.4" r=".88"/>
<circle cx="232.8" cy="111.8" r=".88"/>
<circle cx="232.8" cy="118.9" r=".88"/>
<circle cx="231.1" cy="58.9" r=".88"/>
<circle cx="231.1" cy="55.4" r=".88"/>
<circle cx="231.1" cy="62.4" r=".88"/>
<circle cx="195.8" cy="166.5" r=".88"/>
<circle cx="195.8" cy="170" r=".88"/>
<circle cx="195.8" cy="173.6" r=".88"/>
<circle cx="195.8" cy="110.1" r=".88"/>
<circle cx="195.8" cy="113.6" r=".88"/>
<circle cx="195.8" cy="117.1" r=".88"/>
<circle cx="148.2" cy="155.9" r=".88"/>
<circle cx="148.2" cy="145.3" r=".88"/>
<circle cx="148.2" cy="134.8" r=".88"/>
<circle cx="148.2" cy="99.5" r=".88"/>
<circle cx="148.2" cy="88.9" r=".88"/>
<circle cx="148.2" cy="78.3" r=".88"/>
<circle cx="192.3" cy="57.1" r=".88"/>
<circle cx="192.3" cy="60.7" r=".88"/>
<circle cx="192.3" cy="64.2" r=".88"/>
<circle cx="148.2" cy="46.6" r=".88"/>
<circle cx="148.2" cy="36" r=".88"/>
<circle cx="148.2" cy="25.4" r=".88"/>
<circle cx="45.9" cy="113.6" r=".88"/>
<circle cx="45.9" cy="110.1" r=".88"/>
<circle cx="45.9" cy="117.1" r=".88"/>
<circle cx="45.9" cy="64.2" r=".88"/>
<circle cx="45.9" cy="60.7" r=".88"/>
<circle cx="45.9" cy="57.1" r=".88"/>
</g>
<text font-size="4.6" fill="#00f" x="270.8" y="265.5">Sheet_2</text>
<g font-size="4.2">
<text x="315.7" y="15.9">+24V</text>
<text x="144.6" y="19.4">+5V</text>
<text x="226.5" y="71.6">GND</text>
<text x="371.1" y="71.6">GND</text>
<text x="41.3" y="75.1">GND</text>
<text x="144.6" y="72.3">+5V</text>
<text x="187.7" y="73.4">GND</text>
<text x="315.7" y="72.3">+24V</text>
<text x="144.6" y="125.2">+5V</text>
<text x="41.3" y="126.3">GND</text>
<text x="191.2" y="126.3">GND</text>
<text x="228.2" y="128.1">GND</text>
<text x="315.7" y="127">+24V</text>
<text x="371.1" y="128.1">GND</text>
<text x="43" y="184.5">GND</text>
<text x="191.2" y="182.7">GND</text>
<text x="226.5" y="182.7">GND</text>
<text x="369.4" y="182.7">GND</text>
<text x="91.7" y="245.2">+5V</text>
<text x="198.3" y="244.5">GND</text>
<text x="178.2" y="252.2">+5V</text>
<text x="99.5" y="265.6">GND</text>
<text x="170" y="282.6">GND</text>
</g>
<g font-size="4.2" fill="#00f">
<text x="105.8" y="223">M1</text>
<text x="105.8" y="226.5">M2</text>
<text x="105.8" y="230">M3</text>
<text x="105.8" y="233.5">M4</text>
<text x="105.8" y="237.1">Y10</text>
<text x="105.8" y="240.6">Y11</text>
<text x="105.8" y="244.1">Y20</text>
<text x="105.8" y="247.6">Y21</text>
<text x="188.7" y="247.6">Y30</text>
<text x="392.5" y="265.7">1.0</text>
<text x="310.9" y="275.3">Your Company</text>
<text x="304" y="283.1">2021-03-15</text>
</g>
<g font-size="3.9" fill="#00f">
<text x="344.7" y="22.9" transform="rotate(-90 344.7 22.9)">24VO1</text>
<text x="83" y="27.2">24VI9</text>
<text x="161.2" y="24.7" transform="rotate(-90 161.2 24.7)">5VI9</text>
<text x="260" y="25.4">5VO1</text>
<text x="157.7" y="35.3" transform="rotate(-90 157.7 35.3)">5VI10</text>
<text x="259.9" y="36">5VO2</text>
<text x="335.9" y="33.5" transform="rotate(-90 335.9 33.5)">24VO2</text>
<text x="81.1" y="37.8">24VI10</text>
<text x="154.2" y="45.9" transform="rotate(-90 154.2 45.9)">5VI11</text>
<text x="259.9" y="46.6">5VO3</text>
<text x="330.6" y="44.1" transform="rotate(-90 330.6 44.1)">24VO3</text>
<text x="81.4" y="48.4">24VI11</text>
<text x="259.9" y="57.2">5VO4</text>
<text x="325.3" y="54.7" transform="rotate(-90 325.3 54.7)">24VO4</text>
<text x="166.5" y="77.6" transform="rotate(-90 166.5 77.6)">5VI5</text>
<text x="81.4" y="80.1">24VI5</text>
<text x="158.8" y="81.7" transform="rotate(-90 158.8 81.7)">5VI12</text>
<text x="259.9" y="81.8">5VO5</text>
<text x="346.4" y="79.4" transform="rotate(-90 346.4 79.4)">24VO5</text>
<text x="163" y="88.2" transform="rotate(-90 163 88.2)">5VI6</text>
<text x="335.9" y="90" transform="rotate(-90 335.9 90)">24VO6</text>
<text x="81.3" y="90.7">24VI6</text>
<text x="259.9" y="92.4">5VO6</text>
<text x="81.3" y="101.3">24VI7</text>
<text x="159.5" y="98.8" transform="rotate(-90 159.5 98.8)">5VI7</text>
<text x="330.6" y="100.5" transform="rotate(-90 330.6 100.5)">24VO7</text>
<text x="259.9" y="103">5VO7</text>
<text x="81.4" y="111.9">24VI8</text>
<text x="259.9" y="113.6">5VO8</text>
<text x="325.3" y="111.1" transform="rotate(-90 325.3 111.1)">24VO8</text>
<text x="83.2" y="136.6">24VI1</text>
<text x="160.5" y="132.6" transform="rotate(-90 160.5 132.6)">5VI8</text>
<text x="166.5" y="134.1" transform="rotate(-90 166.5 134.1)">5VI1</text>
<text x="259.9" y="136.5">5VO9</text>
<text x="342.9" y="134.1" transform="rotate(-90 342.9 134.1)">24VO9</text>
<text x="83" y="147.2">24VI2</text>
<text x="161.2" y="144.6" transform="rotate(-90 161.2 144.6)">5VI2</text>
<text x="257.9" y="147.1">5VO10</text>
<text x="334.1" y="144.6" transform="rotate(-90 334.1 144.6)">24VO10</text>
<text x="157.7" y="155.2" transform="rotate(-90 157.7 155.2)">5VI3</text>
<text x="327" y="155.2" transform="rotate(-90 327 155.2)">24VO11</text>
<text x="83.2" y="157.7">24VI3</text>
<text x="257.9" y="157.7">5VO11</text>
<text x="323.5" y="165.8" transform="rotate(-90 323.5 165.8)">24VO12</text>
<text x="83" y="168.3">24VI4</text>
<text x="257.9" y="168.3">5VO12</text>
<text x="160.5" y="189.2" transform="rotate(-90 160.5 189.2)">5VI4</text>
<text x="118.4" y="226.5">5VI2</text>
<text x="118.6" y="223">5VI1</text>
<text x="118.4" y="233.6">5VI4</text>
<text x="118.6" y="230">5VI3</text>
<text x="118.6" y="237.1">5VI5</text>
<text x="177.1" y="236">5VI12</text>
<text x="177.1" y="239.5">5VI11</text>
<text x="118.4" y="240.6">5VI6</text>
<text x="118.4" y="244.2">5VI7</text>
<text x="177.1" y="243.1">5VI10 Y31</text>
<text x="118.6" y="247.7">5VI8</text>
<text x="177.1" y="246.6">5VI9</text>
<text x="111.2" y="260.8">SCL0</text>
<text x="110.5" y="264.3">SDA0</text>
</g>
<g font-size="3.9" fill="#800">
<text x="250.5" y="261.1">TITLE:</text>
<text x="379.1" y="265.7">REV:</text>
<text x="287.4" y="275.3">Company:</text>
<text x="378.7" y="275.9">Sheet: 1/1</text>
<text x="287.4" y="282.9">Date:</text>
<text x="336.4" y="283">Drawn By: grub</text>
</g>
<g font-size="3.2" fill="#800">
<text x="41.6" y="6.9">1</text>
<text x="110.8" y="6.9">2</text>
<text x="179.9" y="6.9">3</text>
<text x="249.1" y="6.9">4</text>
<text x="318.2" y="6.9">5</text>
<text x="4.1" y="42">A</text>
<text x="405.9" y="42">A</text>
<text x="4.1" y="111.1">B</text>
<text x="405.9" y="111.1">B</text>
<text x="4.1" y="180.3">C</text>
<text x="405.9" y="180.3">C</text>
<text x="4.1" y="249.4">D</text>
<text x="405.9" y="249.4">D</text>
<text x="41.6" y="287.7">1</text>
<text x="110.8" y="287.7">2</text>
<text x="179.9" y="287.7">3</text>
<text x="249.1" y="287.7">4</text>
<text x="318.2" y="287.7">5</text>
</g>
<g font-size="3.2" fill="#000080">
<text x="116.1" y="17.6">U6</text>
<text x="292.5" y="15.9">U7</text>
<text x="116.1" y="20.8">TCMD4000</text>
<text x="292.5" y="19.1">TCMD4000</text>
<text x="54.9" y="45.8">RN1</text>
<text x="176.6" y="45.8">RN11</text>
<text x="240.1" y="47.3">1K</text>
<text x="240.1" y="44.1">RN8</text>
<text x="360.1" y="47.3">100K</text>
<text x="360.1" y="44.1">RN4</text>
<text x="54.9" y="49">4.7K</text>
<text x="176.6" y="49">4.7K</text>
<text x="114.3" y="70.6">U5</text>
<text x="114.3" y="73.7">TCMD4000</text>
<text x="292.5" y="75.5">TCMD4000</text>
<text x="292.5" y="72.3">U8</text>
<text x="54.9" y="102">4.7K</text>
<text x="54.9" y="98.7">RN2</text>
<text x="180.2" y="102">4.7K</text>
<text x="180.2" y="98.7">RN12</text>
<text x="241.9" y="100.5">RN9</text>
<text x="360.1" y="100.5">RN5</text>
<text x="241.9" y="103.7">1K</text>
<text x="360.1" y="103.7">100K</text>
<text x="116.1" y="130.2">TCMD4000</text>
<text x="116.1" y="127">U4</text>
<text x="292.5" y="130.2">TCMD4000</text>
<text x="292.5" y="127">U9</text>
<text x="56.7" y="155.2">RN3</text>
<text x="180.2" y="155.2">RN13</text>
<text x="240.1" y="155.2">RN10</text>
<text x="358.3" y="155.2">RN6</text>
<text x="56.7" y="158.4">4.7K</text>
<text x="180.2" y="158.4">4.7K</text>
<text x="240.1" y="158.4">1K</text>
<text x="358.3" y="158.4">100K</text>
<text x="149.5" y="215.9">MCP23017-E/SO</text>
<text x="149.5" y="212.8">U10</text>
<text x="205.7" y="213.4">H10</text>
<text x="205.7" y="216.6">HDR-F-2.54_1x5</text>
</g>
<g font-size="3.2" fill="#00f">
<text x="280.2" y="23.3">1</text>
<text x="306.9" y="23.3">16</text>
<text x="103.8" y="25">1</text>
<text x="108.3" y="26.5">AN1</text>
<text x="119.6" y="26.5">COL1</text>
<text x="130.5" y="25">16</text>
<text x="284.7" y="24.7">AN1</text>
<text x="296" y="24.7">COL1</text>
<text x="103.8" y="32.1">2</text>
<text x="103.8" y="35.6">3</text>
<text x="108.3" y="33.5">CAT1</text>
<text x="121.4" y="33.5">EM1</text>
<text x="130.5" y="35.6">14</text>
<text x="130.5" y="32.1">15</text>
<text x="280.2" y="30.3">2</text>
<text x="280.2" y="33.9">3</text>
<text x="284.7" y="31.8">CAT1</text>
<text x="284.7" y="35.3">AN2</text>
<text x="296" y="35.3">COL2</text>
<text x="297.8" y="31.8">EM1</text>
<text x="306.9" y="33.9">14</text>
<text x="306.9" y="30.3">15</text>
<text x="108.3" y="37">AN2</text>
<text x="119.6" y="37">COL2</text>
<text x="280.2" y="40.9">4</text>
<text x="306.9" y="40.9">13</text>
<text x="103.8" y="42.7">4</text>
<text x="103.8" y="46.2">5</text>
<text x="108.3" y="44.1">CAT2</text>
<text x="108.3" y="47.6">AN3</text>
<text x="119.6" y="47.6">COL3</text>
<text x="121.4" y="44.1">EM2</text>
<text x="130.5" y="46.2">12</text>
<text x="130.5" y="42.7">13</text>
<text x="280.2" y="44.4">5</text>
<text x="284.7" y="42.3">CAT2</text>
<text x="284.7" y="45.9">AN3</text>
<text x="296" y="45.9">COL3</text>
<text x="297.8" y="42.3">EM2</text>
<text x="306.9" y="44.4">12</text>
<text x="103.8" y="53.3">6</text>
<text x="130.5" y="53.3">11</text>
<text x="280.2" y="51.5">6</text>
<text x="284.7" y="52.9">CAT3</text>
<text x="297.8" y="52.9">EM3</text>
<text x="306.9" y="51.5">11</text>
<text x="103.8" y="56.8">7</text>
<text x="108.3" y="54.7">CAT3</text>
<text x="108.3" y="58.2">AN4</text>
<text x="119.6" y="58.2">COL4</text>
<text x="121.4" y="54.7">EM3</text>
<text x="130.5" y="56.8">10</text>
<text x="280.2" y="55">7</text>
<text x="284.7" y="56.4">AN4</text>
<text x="296" y="56.4">COL4</text>
<text x="306.9" y="55">10</text>
<text x="103.8" y="63.9">8</text>
<text x="108.3" y="65.3">CAT4</text>
<text x="121.4" y="65.3">EM4</text>
<text x="130.5" y="63.9">9</text>
<text x="280.2" y="62.1">8</text>
<text x="284.7" y="63.5">CAT4</text>
<text x="297.8" y="63.5">EM4</text>
<text x="306.9" y="62.1">9</text>
<text x="102.1" y="78">1</text>
<text x="128.8" y="78">16</text>
<text x="106.5" y="79.4">AN1</text>
<text x="117.8" y="79.4">COL1</text>
<text x="280.2" y="79.7">1</text>
<text x="284.7" y="81.1">AN1</text>
<text x="296" y="81.1">COL1</text>
<text x="306.9" y="79.7">16</text>
<text x="102.1" y="85">2</text>
<text x="102.1" y="88.5">3</text>
<text x="106.5" y="86.4">CAT1</text>
<text x="106.5" y="90">AN2</text>
<text x="117.8" y="90">COL2</text>
<text x="119.6" y="86.4">EM1</text>
<text x="128.8" y="88.5">14</text>
<text x="128.8" y="85">15</text>
<text x="280.2" y="86.8">2</text>
<text x="284.7" y="88.2">CAT1</text>
<text x="297.8" y="88.2">EM1</text>
<text x="306.9" y="86.8">15</text>
<text x="102.1" y="95.6">4</text>
<text x="128.8" y="95.6">13</text>
<text x="280.2" y="90.3">3</text>
<text x="284.7" y="91.7">AN2</text>
<text x="296" y="91.7">COL2</text>
<text x="306.9" y="90.3">14</text>
<text x="102.1" y="99.1">5</text>
<text x="106.5" y="97">CAT2</text>
<text x="106.5" y="100.5">AN3</text>
<text x="117.8" y="100.5">COL3</text>
<text x="119.6" y="97">EM2</text>
<text x="128.8" y="99.1">12</text>
<text x="280.2" y="97.4">4</text>
<text x="280.2" y="100.9">5</text>
<text x="284.7" y="98.8">CAT2</text>
<text x="297.8" y="98.8">EM2</text>
<text x="306.9" y="100.9">12</text>
<text x="306.9" y="97.4">13</text>
<text x="102.1" y="106.2">6</text>
<text x="106.5" y="107.6">CAT3</text>
<text x="119.6" y="107.6">EM3</text>
<text x="128.8" y="106.2">11</text>
<text x="280.2" y="107.9">6</text>
<text x="284.7" y="102.3">AN3</text>
<text x="296" y="102.3">COL3</text>
<text x="306.9" y="107.9">11</text>
<text x="102.1" y="109.7">7</text>
<text x="106.5" y="111.1">AN4</text>
<text x="117.8" y="111.1">COL4</text>
<text x="128.8" y="109.7">10</text>
<text x="280.2" y="111.5">7</text>
<text x="284.7" y="109.4">CAT3</text>
<text x="284.7" y="112.9">AN4</text>
<text x="296" y="112.9">COL4</text>
<text x="297.8" y="109.4">EM3</text>
<text x="306.9" y="111.5">10</text>
<text x="102.1" y="116.8">8</text>
<text x="106.5" y="118.2">CAT4</text>
<text x="119.6" y="118.2">EM4</text>
<text x="128.8" y="116.8">9</text>
<text x="280.2" y="118.5">8</text>
<text x="284.7" y="119.9">CAT4</text>
<text x="297.8" y="119.9">EM4</text>
<text x="306.9" y="118.5">9</text>
<text x="103.8" y="134.4">1</text>
<text x="108.3" y="135.8">AN1</text>
<text x="119.6" y="135.8">COL1</text>
<text x="130.5" y="134.4">16</text>
<text x="280.2" y="134.4">1</text>
<text x="284.7" y="135.8">AN1</text>
<text x="296" y="135.8">COL1</text>
<text x="306.9" y="134.4">16</text>
<text x="103.8" y="141.5">2</text>
<text x="108.3" y="142.9">CAT1</text>
<text x="121.4" y="142.9">EM1</text>
<text x="130.5" y="141.5">15</text>
<text x="280.2" y="141.5">2</text>
<text x="284.7" y="142.9">CAT1</text>
<text x="297.8" y="142.9">EM1</text>
<text x="306.9" y="141.5">15</text>
<text x="103.8" y="145">3</text>
<text x="108.3" y="146.4">AN2</text>
<text x="119.6" y="146.4">COL2</text>
<text x="130.5" y="145">14</text>
<text x="280.2" y="145">3</text>
<text x="284.7" y="146.4">AN2</text>
<text x="296" y="146.4">COL2</text>
<text x="306.9" y="145">14</text>
<text x="103.8" y="152">4</text>
<text x="103.8" y="155.6">5</text>
<text x="108.3" y="153.5">CAT2</text>
<text x="121.4" y="153.5">EM2</text>
<text x="130.5" y="155.6">12</text>
<text x="130.5" y="152">13</text>
<text x="280.2" y="152">4</text>
<text x="280.2" y="155.6">5</text>
<text x="284.7" y="153.5">CAT2</text>
<text x="297.8" y="153.5">EM2</text>
<text x="306.9" y="155.6">12</text>
<text x="306.9" y="152">13</text>
<text x="108.3" y="157">AN3</text>
<text x="119.6" y="157">COL3</text>
<text x="284.7" y="157">AN3</text>
<text x="296" y="157">COL3</text>
<text x="103.8" y="162.6">6</text>
<text x="103.8" y="166.2">7</text>
<text x="108.3" y="164">CAT3</text>
<text x="108.3" y="167.6">AN4</text>
<text x="119.6" y="167.6">COL4</text>
<text x="121.4" y="164">EM3</text>
<text x="130.5" y="166.2">10</text>
<text x="130.5" y="162.6">11</text>
<text x="280.2" y="162.6">6</text>
<text x="280.2" y="166.2">7</text>
<text x="284.7" y="164">CAT3</text>
<text x="284.7" y="167.6">AN4</text>
<text x="296" y="167.6">COL4</text>
<text x="297.8" y="164">EM3</text>
<text x="306.9" y="166.2">10</text>
<text x="306.9" y="162.6">11</text>
<text x="103.8" y="173.2">8</text>
<text x="130.5" y="173.2">9</text>
<text x="280.2" y="173.2">8</text>
<text x="306.9" y="173.2">9</text>
<text x="108.3" y="174.6">CAT4</text>
<text x="121.4" y="174.6">EM4</text>
<text x="284.7" y="174.6">CAT4</text>
<text x="297.8" y="174.6">EM4</text>
<text x="135.4" y="220.8">1</text>
<text x="166" y="220.8">28</text>
<text x="135.4" y="224.4">2</text>
<text x="135.4" y="227.9">3</text>
<text x="138.9" y="222.6">GPB0</text>
<text x="138.9" y="226.1">GPB1</text>
<text x="155.9" y="226.1">GPA6</text>
<text x="155.9" y="222.6">GPA7</text>
<text x="166" y="227.9">26</text>
<text x="166" y="224.4">27</text>
<text x="135.4" y="231.4">4</text>
<text x="138.9" y="229.7">GPB2</text>
<text x="138.9" y="233.2">GPB3</text>
<text x="155.9" y="233.2">GPA4</text>
<text x="155.9" y="229.7">GPA5</text>
<text x="166" y="231.4">25</text>
<text x="135.4" y="234.9">5</text>
<text x="135.4" y="238.5">6</text>
<text x="138.9" y="236.7">GPB4</text>
<text x="155.9" y="236.7">GPA3</text>
<text x="166" y="238.5">23</text>
<text x="166" y="234.9">24</text>
<text x="135.4" y="242">7</text>
<text x="135.4" y="245.5">8</text>
<text x="138.9" y="240.2">GPB5</text>
<text x="138.9" y="243.8">GPB6</text>
<text x="155.9" y="243.8">GPA1</text>
<text x="155.9" y="240.2">GPA2</text>
<text x="166" y="245.5">21</text>
<text x="166" y="242">22</text>
<text x="138.9" y="247.3">GPB7</text>
<text x="155.9" y="247.3">GPA0</text>
<text x="156.7" y="250.8">INTA</text>
<text x="166" y="249.1">20</text>
<text x="133.4" y="256.1">11</text>
<text x="138.9" y="257.9">NC</text>
<text x="151.6" y="257.9">RESET#</text>
<text x="156.7" y="254.4">INTB</text>
<text x="166" y="256.1">18</text>
<text x="166" y="252.6">19</text>
<text x="133.4" y="259.6">12</text>
<text x="133.4" y="263.2">13</text>
<text x="138.9" y="261.4">SCL</text>
<text x="160.3" y="261.4">A2</text>
<text x="166" y="263.2">16</text>
<text x="166" y="259.6">17</text>
<text x="133.4" y="266.7">14</text>
<text x="138.9" y="264.9">SDA</text>
<text x="138.9" y="268.5">NC</text>
<text x="160.3" y="268.5">A0</text>
<text x="160.3" y="264.9">A1</text>
<text x="166" y="266.7">15</text>
</g>
<g font-size="3.2">
<text x="234.3" y="51.5">1</text>
<text x="250.5" y="51.5">8</text>
<text x="234.3" y="55">2</text>
<text x="234.3" y="58.6">3</text>
<text x="250.5" y="58.6">6</text>
<text x="250.5" y="55">7</text>
<text x="234.3" y="62.1">4</text>
<text x="250.5" y="62.1">5</text>
<text x="236.1" y="107.9">1</text>
<text x="252.2" y="107.9">8</text>
<text x="236.1" y="111.5">2</text>
<text x="252.2" y="111.5">7</text>
<text x="236.1" y="115">3</text>
<text x="236.1" y="118.5">4</text>
<text x="252.2" y="118.5">5</text>
<text x="252.2" y="115">6</text>
<text x="234.3" y="162.6">1</text>
<text x="234.3" y="166.2">2</text>
<text x="250.5" y="166.2">7</text>
<text x="250.5" y="162.6">8</text>
<text x="234.3" y="169.7">3</text>
<text x="234.3" y="173.2">4</text>
<text x="250.5" y="173.2">5</text>
<text x="250.5" y="169.7">6</text>
<text x="207.7" y="222.6">1</text>
<text x="207.7" y="226.1">2</text>
<text x="207.7" y="229.7">3</text>
<text x="207.7" y="233.2">4</text>
<text x="207.7" y="236.7">5</text>
<text x="133.4" y="252.6">10</text>
<text x="138.9" y="254.4">VSS</text>
</g>
<g font-size="3.2" fill="#f00">
<text x="135.4" y="249.1">9</text>
<text x="138.9" y="250.8">VDD</text>
</g>
</svg>
